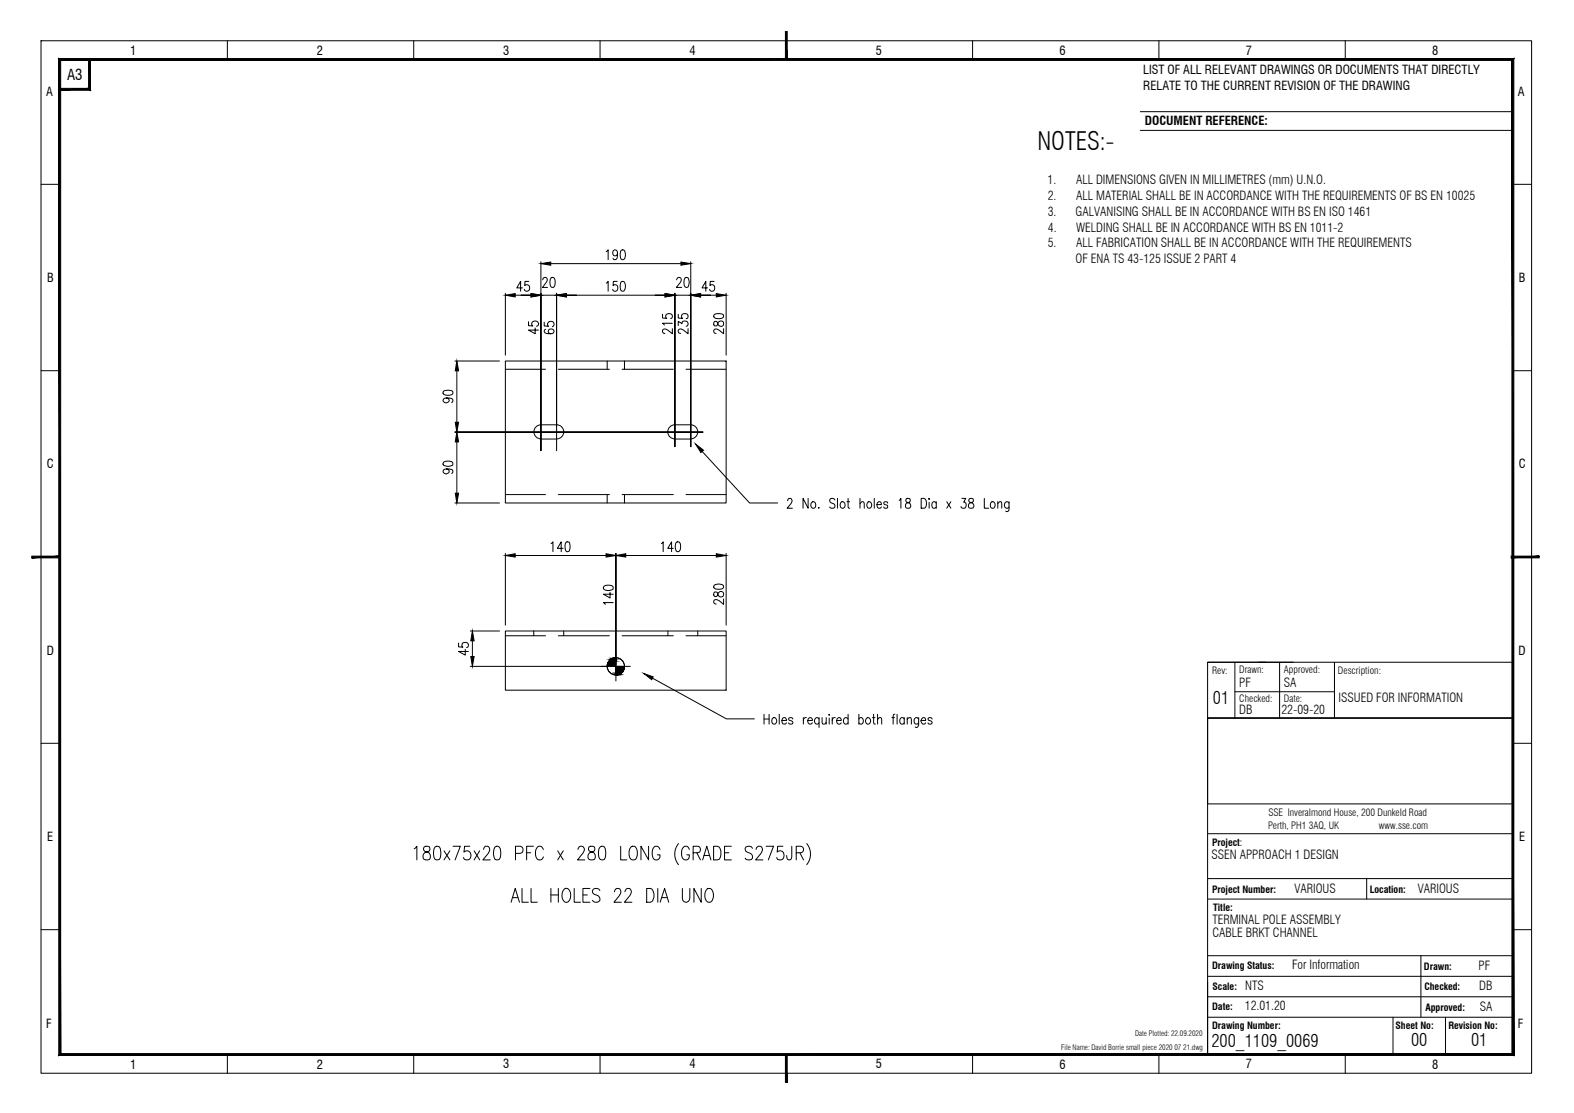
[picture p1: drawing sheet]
<svg xmlns="http://www.w3.org/2000/svg" width="420mm" height="297mm" viewBox="0 0 420 297" stroke-linecap="round" stroke-linejoin="round" font-family="sans-serif">
<!-- layer: Border -->
<g fill="none" stroke="#000" stroke-width=".27">
<path d="M304.4 29.8h99.4M304.4 34.8h99.4M322.4 176.7h81.4M345.2 176.7h-22.8v14.9h81.4h-81.4v89.8h81.4M356.2 176.7v14.9M403.8 213.5v18.1M322.4 222.5h81.4M322.4 234.5h81.4M322.4 239.9h81.4M364.8 234.5v5.4M322.4 255.1h81.4M379.3 255.1v16.4"/>
<path d="M322.4 260.6h81.4M322.4 266h81.4M322.4 271.5h81.4M371.8 271.5v9.9M385.9 271.5v9.9"/>
</g>
<!-- layer: Border Grid -->
<g fill="none" stroke="#000" stroke-width=".27">
<path d="M11 10.9h397.8v275.5h-397.8zM60.7 10.9v5M110.4 10.9v5M160.2 10.9v5M259.6 10.9v5M309.4 10.9v5M359.1 10.9v5M11 49.2h4.9M403.8 49.2h5M11 98.9h4.9M403.8 98.9h5M11 198.4h4.9"/>
<path d="M403.8 198.4h5M11 248.1h4.9M403.8 248.1h5M60.7 281.4v5M110.4 281.4v5M160.2 281.4v5M259.6 281.4v5M309.4 281.4v5M359.1 281.4v5"/>
</g>
<!-- layer: Border -->
<g fill="#000" stroke="#000" stroke-width=".27">
<path d="M15.7 15.6l.5 .5 387.9-.5zM16.2 16.1l387.9-.5-.5 .5zM404.1 15.6l-.5 .5 .5 265.6zM403.6 16.1l.5 265.6-.5-.5zM15.7 281.7h388.4l-.5-.5zM16.2 281.2h387.4l-387.9 .5zM15.7 15.6v266.1l.5-.5zM15.7 15.6l.5 .5v265.1z"/>
<path d="M15.9 23.6v.5l7.8-.5zM15.9 24.1l7.8-.5 .5 .5zM23.7 15.9v7.7l.5 .5zM23.7 15.9h.5v8.2z"/>
</g>
<!-- layer: 0 -->
<g fill="#000" stroke="#000" stroke-width=".27">
<path d="M209.7 8.4v7.5h.4zM209.7 8.4h.4v7.5z"/>
<path d="M8.5 148.9h7.4v-.5zM8.5 148.4h7.4l-7.4 .5z"/>
<path d="M403.4 148.9h7.5v-.5zM403.4 148.4h7.5l-7.5 .5z"/>
<path d="M209.7 281.4v7.5h.4zM209.7 281.4h.4v7.5z"/>
</g>
<path d="M329.6 176.7v14.9M335.9 176.7h2M341.6 176.7v14.9M403.8 176.7v14.9M322.4 191.6h81.4v22.9h-81.4zM329.6 184.6h26.6" fill="none" stroke="#000" stroke-width=".27"/>
<!-- layer: PDF30_Text -->
<g fill="none" stroke="#000" stroke-width=".27">
<path d="M110.6 226.5l.7-.7v3.7M113.2 226a.8 .8 0 0 0 .3 1.2 1.32 1.32 0 0 1 1.2 .7 1.32 1.32 0 0 1-.1 1.5 1.1 1.1 0 0 1-1.7-.5 1.1 1.1 0 0 1 .9-1.5l.5-.2a.74 .74 0 0 0 .5-.7 .74 .74 0 0 0-.6-.7zM116.1 226l.7-.2a1.71 1.71 0 0 1 .9 2.2l-.2 .9a.94 .94 0 0 1-1.4 .5 3.4 3.4 0 0 1 0-3.4zM118.5 227.1l1.6 2.4M120.1 227.1l-1.6 2.4M120.9 225.8h2l-1.4 3.7M125.4 225.8h-1.4l-.1 1.6a1.15 1.15 0 0 1 1.5 .1 1.15 1.15 0 0 1 0 1.6 1.15 1.15 0 0 1-1.5 .1l-.2-.3M126.6 227.1l1.4 2.4M128 227.1l-1.4 2.4M129.1 226.7l.5-.9 .9 .2a1.26 1.26 0 0 1-.2 1.8l-1.4 1.7h2M132.2 226l.7-.2a1.76 1.76 0 0 1 .8 2.2l-.2 .9-.2 .5h-1.1a3.4 3.4 0 0 1 0-3.4zM136.8 239.6h1.4"/>
<path d="M137.6 227.8l1.7-.2a.98 .98 0 0 0 .3-1 .98 .98 0 0 0-.7-.8h-1.3v3.7M139.3 237.1v3.7h1.7M140.6 227.6h1.1M141.8 237.1v3.7h1.6M142.4 225.8h-1.8v3.7M145.1 226.7a1 1 0 0 0-1-.9 1 1 0 0 0-1 .9 2.16 2.16 0 0 0 .7 2.8 .99 .99 0 0 0 1.3-.8M147.1 237.1v3.7M147.1 238.8h1.9M148.9 227.1l1.5 2.4M149 237.1v3.7M150.4 227.1l-1.5 2.4M150.6 237.3a1.11 1.11 0 0 1 1.2 0 1.11 1.11 0 0 1 .5 1.2l-.1 1.4a1 1 0 0 1-1 .9 1 1 0 0 1-1-.8l-.1-1.6z"/>
<path d="M153.3 237.1v3.7h1.7M154.3 226.7l.3-.7 .3-.2 .8 .2a1.15 1.15 0 0 1-.1 1.8l-1.4 1.7h1.9M155.6 238.8h1.2M157.3 226a.78 .78 0 0 0 .3 1.2 1.32 1.32 0 0 1 1.2 .8 1.32 1.32 0 0 1-.1 1.4 1.1 1.1 0 0 1-1.8-.5 1.1 1.1 0 0 1 .9-1.5l.6-.2a.76 .76 0 0 0 .4-.7 .76 .76 0 0 0-.6-.7zM157.5 237.1h-1.9v3.7h1.9M160.1 237.7a1.05 1.05 0 0 0-1.1-.6 1.05 1.05 0 0 0-.9 .9l.3 .5 1.2 .5a.96 .96 0 0 1 .5 1.2 .96 .96 0 0 1-1.2 .6l-.8-.5M160.2 226l.7-.2a1.82 1.82 0 0 1 .8 2.2l-.4 1.4-.7 .1a1.63 1.63 0 0 1-.8-2.1l.1-.9zM164 238l.2-.5 .4-.4h.6l.4 .4a1.35 1.35 0 0 1-.3 1.5l-1.4 1.8h1.9M165.7 225.8v3.7h1.6M166.8 238l.6-.9h.6l.4 .4a1.35 1.35 0 0 1-.3 1.5l-1.4 1.8h2M168.5 226a1.11 1.11 0 0 1 1.2 .1 1.11 1.11 0 0 1 .4 1.1 2 2 0 0 1-.8 2.3 1.14 1.14 0 0 1-1.4-1.4 2.41 2.41 0 0 1 .6-2.1zM172.6 237.1h1a2.28 2.28 0 0 1 .7 3.2l-.7 .5h-1z"/>
<path d="M173.1 225.8v3.7l-2-3.7v3.7M175.6 237.1v3.7M176.2 226.7a.98 .98 0 0 0-1-.9 .98 .98 0 0 0-1 .9 2.23 2.23 0 0 0 .7 2.8 1.05 1.05 0 0 0 1.3-1.4h-.7M176.7 239.6h1.3M181.1 225.1a4.5 4.5 0 0 0 0 5.7M182.1 237.1v2.6a1 1 0 0 0 1 1.1 1 1 0 0 0 1-1.1v-2.6M184 226.7a.98 .98 0 0 0-1-.9 .98 .98 0 0 0-.9 .9 2.16 2.16 0 0 0 .7 2.8h.5a1.14 1.14 0 0 0 .7-1.4h-.7M185 227.6h1.3a.89 .89 0 0 0 .7-.9 .89 .89 0 0 0-.7-.9h-1.3v3.7M186 227.6l1 1.9M187.2 237.1v3.7l-2-3.7v3.7M187.6 229.5l1.1-3.7 1.1 3.7M187.9 228.3h1.5"/>
<path d="M188.8 237.3l.2-.2a1.26 1.26 0 0 1 1.4 1.4 1.6 1.6 0 0 1-1.4 2.3 2.41 2.41 0 0 1-.2-3.5zM190.5 225.8h1a2.19 2.19 0 0 1 .7 3.2l-.3 .4-1.4 .1zM193.4 227.6h1.1M195.2 225.8h-1.8v3.7h1.8M200.9 226.4a1.03 1.03 0 0 0-1.1-.6 1.03 1.03 0 0 0-.9 .9l.3 .5 1.1 .6a.93 .93 0 0 1 .5 1.1 .93 .93 0 0 1-1.2 .6l-.4-.1-.3-.4M201.8 226.7v-.2a.92 .92 0 0 1 1.5-.5 1.26 1.26 0 0 1-.2 1.8l-1.4 1.7h2M204.5 225.8h2l-1.4 3.7M209 225.8h-1.4l-.1 1.6a1.08 1.08 0 0 1 1.3-.2 1.08 1.08 0 0 1 .5 1.3 1.01 1.01 0 0 1-.8 1 1.01 1.01 0 0 1-1.2-.6M211.4 225.8l-.2 3.4a.63 .63 0 0 1-1.1 0l-.1-.9M212.5 227.6h1.3a.88 .88 0 0 0 .7-.9 .88 .88 0 0 0-.7-.9h-1.3v3.7M213.5 227.6l1 1.9M215.4 225.1a4.5 4.5 0 0 1 0 5.7"/>
<path d="M136.4 240.8l1.1-3.7 1.2 3.7M176.2 240.8l1.2-3.7 1.1 3.7"/>
</g>
<!-- layer: PDF30_EL-Steel -->
<g fill="none" stroke="#000" stroke-width=".27">
<path d="M134.9 96.4h58.9v37.8h-58.9zM162.1 96.4v2.2M166.7 96.4v2.2M144.4 117.2h4.2M148.6 113.4h-4.2a1.88 1.88 0 0 0-1.9 1.9 1.88 1.88 0 0 0 1.9 1.8M148.6 113.4a1.88 1.88 0 0 1 1.9 1.9 1.88 1.88 0 0 1-1.9 1.8M180.1 113.4a1.88 1.88 0 0 0-1.8 1.9 1.88 1.88 0 0 0 1.8 1.8M180.2 113.4h4.2a1.88 1.88 0 0 1 1.9 1.9 1.88 1.88 0 0 1-1.9 1.8M180.2 117.2h4.2M162.1 132v2.2M166.7 132v2.2M134.9 168.4h58.9v15.8h-58.9z"/>
<path d="M142.5 168.4v1.3M150.5 168.4v1.3M178.3 168.4v1.3M186.3 168.4v1.3"/>
<circle cx="164.4" cy="177.8" r="2.31"/>
</g>
<!-- layer: PDF30_EL-Steel-Hidd -->
<path d="M134.9 98.6h10.7M149 98.6h13.7M166.1 98.6h13.6M183.1 98.6h10.7M134.9 132h10.7M149 132h13.7M166.1 132h13.6M183.1 132h10.7M134.9 169.7h10.7M149 169.7h13.7M166.1 169.7h13.6M183.1 169.7h10.7" fill="none" stroke="#000" stroke-width=".27"/>
<!-- layer: PDF30_Dimensions -->
<g fill="#000" stroke="#000" stroke-width=".27">
<path d="M134.9 78.8l2.6-.4v.8zM141.8 78.4l2.6 .4-2.6 .4zM144.4 70.4l2.6-.5v.9zM148.6 78.8l2.6-.4v.8zM177.5 78.4l2.7 .4-2.7 .4zM181.8 69.9l2.6 .5-2.6 .4zM184.4 78.8l2.6-.4v.8zM191.2 78.4l2.6 .4-2.6 .4zM121.9 96.4l.5 2.6h-.9zM121.5 112.7h.9l-.5 2.6zM121.9 115.3l.5 2.6h-.9zM121.5 131.6h.9l-.5 2.6z"/>
<path d="M185.7 118.5l2.1 1.6-.7 .7zM134.9 148.3l2.6-.5v.9zM161.8 147.8l2.6 .5-2.6 .4zM164.4 148.3l2.6-.5v.9zM191.2 147.8l2.6 .5-2.6 .4zM126.1 168.4l.5 2.6h-.9zM125.7 175.2h.9l-.5 2.6zM171.9 179.7l2.5 .9-.4 .8z"/>
</g>
<g fill="none" stroke="#000" stroke-width=".27">
<path d="M134.9 78.3v16.5M137.5 78.8h4.3h-2.7M139.5 76.8h-1.5l1-1.7v2.6M141.2 75.1h-1l-.1 1.1a.82 .82 0 0 1 1.1 .1 .82 .82 0 0 1 0 1.1 .82 .82 0 0 1-1.1 .1l-.2-.3M144.4 78.3v42v-42M144.4 78.8h4.2M144.4 69.9v50.4M144.9 74.7l.4-.7 .6 .2 .2 .3-.1 .6-1.2 1.6h1.4M147 70.4h34.8M147.1 74.2l.5-.2a1.54 1.54 0 0 1 .5 2.2l-.2 .4-.5 .1a1.63 1.63 0 0 1-.5-2.2zM153.9 78.8h-2.7h26.3h-2.6M161.8 75.6l.5-.5v2.6"/>
<path d="M161.8 67.2l.5-.5v2.6M164.7 75.1h-1l-.1 1.1a.81 .81 0 0 1 1.3 .7 .81 .81 0 0 1-1.3 .6v-.3M164.8 67.6l-.3 .6a.63 .63 0 0 1-.9-.3v-.5l.2-.6a.62 .62 0 0 1 .9 .2 3 3 0 0 1-.2 2.2l-.5 .1-.4-.4M165.8 75.2l.6-.1a1.72 1.72 0 0 1 0 2.6h-.3a1.27 1.27 0 0 1-.5-1.5zM165.8 66.8l.6-.1a1.72 1.72 0 0 1 0 2.6h-.3a1.2 1.2 0 0 1-.5-1.5zM180.2 78.3v40.9v-40.9M180.2 78.8h4.2M180.6 74.7l.2-.4a.62 .62 0 0 1 .9-.1 .62 .62 0 0 1 .1 .9l-1.3 1.6h1.5M182.9 74.2l.5-.2a1.6 1.6 0 0 1 .4 2.2l-.1 .4-.5 .1a1.63 1.63 0 0 1-.5-2.2zM184.4 78.3v40.9v-40.9M184.4 69.9v49.3M188.9 76.8h-1.5l1-1.7v2.6"/>
<path d="M189.6 78.8h-2.6h4.2M190.6 75.1h-1l-.1 1.1a.81 .81 0 0 1 1.3 .7 .81 .81 0 0 1-1.3 .6l-.1-.3M193.8 78.3v16.5M121.4 96.4h11.9M121.9 99v13.7M141.1 85.9v1l1.1 .1a.87 .87 0 0 1 .5-1.4 .87 .87 0 0 1 1 1l-.1 .3-.4 .2M142.9 87.5v1.6l-1.8-1h2.6M145.3 86v1l1.1 .1a.8 .8 0 0 1 .1-1.1 .8 .8 0 0 1 1.1 0 .8 .8 0 0 1 0 1.1l-.2 .1M145.7 87.9l-.4 .6a1.97 1.97 0 0 0 2.5 .3 .57 .57 0 0 0-.2-.9 .7 .7 0 0 0-1.2 .2 .7 .7 0 0 0 .6 1M176.9 83.9v1l1.1 .1a.75 .75 0 0 1-.2-1 .75 .75 0 0 1 .9-.3 .7 .7 0 0 1 .8 .5 .7 .7 0 0 1-.5 .8M179.5 87.7v1.4l-1.7-1.2h-.7l-.2 .7 .2 .3 .4 .1M179.5 86.3h-2.6l.5 .4"/>
<path d="M181 86.9v-1.1l1.1 .6a.78 .78 0 0 1 1.2-.7 .78 .78 0 0 1-.1 1.4M181 83.9v1l1.2 .1a.71 .71 0 0 1 .1-1.2 .84 .84 0 0 1 1.1 0 .84 .84 0 0 1 .1 1.2h-.3M183.7 87.7v1.4l-1.3-1-.8-.3-.4 .2-.2 .6 .7 .4M190.7 85.9a.68 .68 0 0 0-.2 .7 .68 .68 0 0 0 .7 .4l.2-.1a1.09 1.09 0 0 1 .5-1 1.09 1.09 0 0 1 1.1 0 .84 .84 0 0 1-.5 1.2 .84 .84 0 0 1-1-1 .54 .54 0 0 0-.8-.2zM190.7 83.9l.9-.2a1.12 1.12 0 0 1 1.6 .8 1.81 1.81 0 0 1-2.7 0zM193.2 87.7v1.4l-1.7-1.2h-.8l-.2 .7 .2 .3 .5 .1M118.4 104.4l1-.3a1.3 1.3 0 0 1 1.5 .6v.2a1.57 1.57 0 0 1-2.1 .5l-.5-.5zM119.2 106.2a.64 .64 0 0 1 .6 .3 .64 .64 0 0 1 0 .7 .78 .78 0 0 1-1 .3 .78 .78 0 0 1-.4-1 2.31 2.31 0 0 1 2.4 0 .59 .59 0 0 1-.2 .9M121.4 115.3h66.2h-66.2M121.9 117.9v13.7M148.6 113.7v-35.4v42M118.4 123.4l1-.3a1.1 1.1 0 0 1 1.5 .8 1.57 1.57 0 0 1-2.1 .4l-.4-.1z"/>
<path d="M119.2 125.1a.66 .66 0 0 1 .6 .3 .66 .66 0 0 1 0 .8 .79 .79 0 0 1-1 .2 .79 .79 0 0 1-.4-1 2.31 2.31 0 0 1 2.4 0v.8l-.2 .1M121.4 134.2h11.9M187.4 120.5l12.7 13.7h7.5M210.3 133.6l.3-.6h.5l.2 .3a.86 .86 0 0 1-.2 1.1l-1 1.2h1.4M215.7 133v2.6l-1.3-2.6v2.6M216.5 134.3l.3-.3a.84 .84 0 0 1 1 .6 .84 .84 0 0 1-.6 1h-.3a.91 .91 0 0 1-.4-1.3zM218.4 135.6h.3zM222.9 133.4a.7 .7 0 0 0-.9-.4 .7 .7 0 0 0-.4 .9l1.2 .8 .1 .6a.86 .86 0 0 1-1.4 0M223.5 133v2.6M224.6 134a.84 .84 0 0 1 1.1 .6 .84 .84 0 0 1-.6 1h-.3a1.02 1.02 0 0 1-.2-1.6zM226 133.9h.8M226.4 133v2.2l.1 .4h.4"/>
<path d="M229.6 134.4l.5-.5 .5 .1 .1 1.6M229.6 133v2.6M231.7 134a.55 .55 0 0 1 .9 .3 .81 .81 0 0 1 0 1 .81 .81 0 0 1-.9 .3 1.12 1.12 0 0 1 0-1.6zM233.4 133v2.6M234.1 134.7h1.2l-.2-.7a.85 .85 0 0 0-1.1 .6 .85 .85 0 0 0 .6 1h.5l.2-.3M237 134.3a.55 .55 0 0 0-.6-.4 .55 .55 0 0 0-.5 .4l.3 .4 .7 .2 .1 .4a.57 .57 0 0 1-.6 .4 .57 .57 0 0 1-.5-.4M240 133.6l.5-.6v2.6M241.9 133.1a.79 .79 0 0 0 .1 .9 .79 .79 0 0 0 .8 .3 .75 .75 0 0 1 .2 1.2 .75 .75 0 0 1-1.2-.2 .75 .75 0 0 1 .5-1.1l.6-.3a.59 .59 0 0 0-.3-.9zM245.9 133h.7a1.69 1.69 0 0 1 .3 2.6h-1zM248 133v.3zM248 134v1.6M249.9 134.3l-.2-.3a.84 .84 0 0 0-1 .6 .84 .84 0 0 0 .5 1h.3l.4-.3"/>
<path d="M249.9 133.9v1.7M252.7 133.9l1.1 1.7M253.8 133.9l-1.1 1.7M256.7 133h1.1l-.6 1a.77 .77 0 0 1 .7 1.2 .77 .77 0 0 1-1.4 0M258.7 133.1a.55 .55 0 0 0 .2 .9 .95 .95 0 0 1 .9 .5 .95 .95 0 0 1-.1 1.1 .78 .78 0 0 1-1.2-.3 .78 .78 0 0 1 .7-1.1l.3-.2a.62 .62 0 0 0 .2-.9zM262.7 133v2.6h1.2M264.6 134a.85 .85 0 0 1 1.1 .6 .85 .85 0 0 1-.5 1h-.4a1.09 1.09 0 0 1-.2-1.6zM266.3 134.4l.6-.5 .4 .1 .1 1.6M266.3 133.9v1.7M269.4 133.9v2a.6 .6 0 0 1-.8 .6l-.1-.1M269.4 134.3l-.3-.3a.84 .84 0 0 0-1 .6 .84 .84 0 0 0 .5 1h.5l.3-.3M134.9 147.7v19.1"/>
<path d="M137.5 148.3h24.3M147.1 145.1l.5-.5v2.6M150.3 146.3h-1.5l1-1.7v2.6M151.1 144.7l.5-.1a1.2 1.2 0 0 1 .6 1.5l-.3 1-.5 .1a2.11 2.11 0 0 1-.3-2.5zM161.2 156.5a2.27 2.27 0 0 1 2.4 0l.1 .5a1.54 1.54 0 0 1-2.1 .5l-.5-.5zM162.8 158.1v1.5l-1.7-1h2.6M164.4 147.7v28.6v-28.6M167 148.3h24.2M176.6 145.1l.4-.5v2.6M179.7 146.3h-1.4l1-1.7v2.6M180.5 144.7l.5-.1a1.12 1.12 0 0 1 .7 1.5l-.4 1-.4 .1a1.63 1.63 0 0 1-.5-2.1zM190.7 158.1a.68 .68 0 0 0-.2 .7 .68 .68 0 0 0 .7 .4l.2-.1a1.08 1.08 0 0 1 .5-1 1.08 1.08 0 0 1 1.1 0 .79 .79 0 0 1-.3 1.2 .79 .79 0 0 1-1.1-.6l-.1-.4a.56 .56 0 0 0-.8-.2z"/>
<path d="M190.7 156.2a2.45 2.45 0 0 1 2.3 0l.2 .5a1.72 1.72 0 0 1-2.7 0zM193.2 159.9v1.4l-1.3-1-.9-.3-.3 .2-.2 .6 .7 .4M193.8 147.7v19.1M122.4 171.6v1l1.2 .1a.71 .71 0 0 1 0-1.2 .84 .84 0 0 1 1.2 .1 .84 .84 0 0 1 0 1.1l-.3 .1M124.2 173.3v1.5l-1.8-.9h2.6M125.5 168.4h7.8M125.5 177.8h37.3M126.1 171v4.2M163.7 160.8h-2.6l.5 .5M174.1 181l19.8 10.9h7.5M203.9 190.6v2.7M203.9 191.9h1.4"/>
<path d="M205.3 190.6v2.7M206.3 191.6a.84 .84 0 0 1 1.1 .6 .84 .84 0 0 1-.6 1.1 .88 .88 0 0 1-.8-.7 .88 .88 0 0 1 .3-1zM208 190.6v2.7M208.7 192.3h1.3l-.3-.7a.55 .55 0 0 0-.9 .3l-.1 .4a.69 .69 0 0 0 .3 .9 .69 .69 0 0 0 1-.3M211.7 191.9a.61 .61 0 0 0-.6-.4 .61 .61 0 0 0-.6 .4l.1 .3 .9 .4 .2 .3a.64 .64 0 0 1-.6 .4 .64 .64 0 0 1-.6-.4M214.4 191.5v1.8M215.3 191.5a.71 .71 0 0 0-.9 .8M215.6 192.3h1.3l-.1-.5a.49 .49 0 0 0-.8-.2 .79 .79 0 0 0-.4 1.2 .79 .79 0 0 0 1.3 .1M218.6 191.9l-.2-.3a.8 .8 0 0 0-1 .8 .8 .8 0 0 0 1 .8l.2-.3M218.6 191.5v2.6M219.4 191.5l.2 1.7 .4 .1 .5-.5M220.5 191.5v1.8"/>
<path d="M221.3 190.6v.3zM221.3 191.6v1.7M222.2 191.5v1.8M223 191.5a.71 .71 0 0 0-.8 .8M223.3 192.3h1.3l-.2-.7a.84 .84 0 0 0-1.1 .6 .84 .84 0 0 0 .5 1.1l.6-.1 .2-.3M226.4 191.9l-.3-.3a.84 .84 0 0 0-1 .6 .84 .84 0 0 0 .6 1.1l.7-.4M226.4 190.6v2.7M229.3 191.9a.58 .58 0 0 1 .5-.4 .58 .58 0 0 1 .6 .4v.4a.67 .67 0 0 1-.2 .9 .67 .67 0 0 1-.9-.3M229.3 190.6v2.7M232.9 191.5h.7M233.2 190.6v2.2l.1 .4 .4 .1M234.3 192l.5-.5 .5 .1 .1 1.7"/>
<path d="M234.3 190.6v2.7M238.1 191.5h.7M238.9 190.6l-.4 .2-.1 .4v2.1M239.5 190.6v2.7M241.4 191.9l-.2-.3a.85 .85 0 0 0-1.1 .6 .85 .85 0 0 0 .6 1.1l.5-.1 .2-.3M241.4 191.5v1.8M242.2 192l.5-.5 .5 .1 .1 1.7M242.2 191.5v1.8M245.2 191.5v2l-.4 .6-.5-.1M245.2 191.9l-.2-.3a.84 .84 0 0 0-1.1 .6 .84 .84 0 0 0 .6 1.1l.7-.4M245.9 192.3h1.2v-.3a.54 .54 0 0 0-.5-.5 .54 .54 0 0 0-.6 .4 .81 .81 0 0 0 0 1 .81 .81 0 0 0 .9 .3l.2-.3M248.8 191.9a.58 .58 0 0 0-.5-.4 .58 .58 0 0 0-.6 .4l.1 .3 .9 .4 .1 .3a.61 .61 0 0 1-.5 .4 .61 .61 0 0 1-.6-.4"/>
<circle cx="231.7" cy="192.3" r=".81"/>
</g>
<!-- layer: PDF30_EL-Holes -->
<g fill="none" stroke="#000" stroke-width=".27">
<path d="M160.5 177.8h7.8M164.4 174v7.7"/>
<circle cx="164.4" cy="177.8" r="2.31"/>
</g>
<g fill="#000" stroke="#000" stroke-width=".27">
<path d="M164 175.6h.4zM164.4 180h.8z"/>
<path d="M164 175.6l.4 .1zM163.6 175.7h.8zM163.6 175.7l.8 .2v-.2zM163.2 175.9l.4-.2 .8 .2zM163.2 175.9l1.2 .2v-.2zM162.9 176.1l.3-.2 1.2 .2zM162.9 176.1l1.5 .3v-.3zM162.9 176.1l1.5 .3h-1.8zM162.6 176.4l1.8 .3v-.3zM162.6 176.4l1.8 .3h-2zM162.4 176.7l2 .3v-.3zM162.4 176.7l2 .3h-2.2zM162.2 177l2.2 .5v-.5zM162.2 177l2.2 .5h-2.3zM162.1 177.5l2.3 .3v-.3zM162.1 177.5l2.3 .3h-2.3z"/>
<path d="M164.4 177.8l2.3 .5v-.5zM164.4 177.8l2.3 .5h-2.3zM164.4 178.3l2.2 .3 .1-.3zM164.4 178.3l2.2 .3h-2.2zM164.4 178.6l2 .4 .2-.4zM164.4 178.6l2 .4h-2zM164.4 179l1.8 .4 .2-.4zM164.4 179l1.8 .4h-1.8zM164.4 179.4l1.4 .2 .4-.2zM164.4 179.4l1.4 .2h-1.4zM164.4 179.6l1.2 .3 .2-.3zM164.4 179.6l1.2 .3h-1.2zM164.4 179.9l.8 .1 .4-.1zM164.4 179.9l.8 .1h-.8z"/>
<path d="M164.4 180l.4 .1zM164.4 180.1h.4z"/>
</g>
<text font-size="6.7" x="276.9" y="40">NOTES:-</text>
<g font-size="4.7">
<text x="323.8" y="187.9">01</text>
<text x="323.4" y="279.4">200_1109_0069</text>
<text x="376.7" y="279.2">00</text>
<text x="392.7" y="279.2">01</text>
</g>
<text font-size="4" x="17.9" y="21.3">A3</text>
<g font-size="3.3">
<text x="34.7" y="14.6">1</text>
<text x="84.6" y="14.6">2</text>
<text x="134.3" y="14.6">3</text>
<text x="184.1" y="14.6">4</text>
<text x="233.8" y="14.6">5</text>
<text x="282.9" y="14.6">6</text>
<text x="332.6" y="14.6">7</text>
<text x="382.3" y="14.6">8</text>
<text x="305.2" y="19.8">LIST OF ALL RELEVANT DRAWINGS OR DOCUMENTS THAT DIRECTLY</text>
<text x="305.2" y="24">RELATE TO THE CURRENT REVISION OF THE DRAWING</text>
<text x="12.3" y="25.6">A</text>
<text x="405.2" y="25.6">A</text>
<text x="305.6" y="33.5">DOCUMENT REFERENCE:</text>
<text x="279.6" y="49.2">1.</text>
<text x="279.7" y="53.4">2.</text>
<text x="287.3" y="49.2">ALL DIMENSIONS GIVEN IN MILLIMETRES (mm) U.N.O.</text>
<text x="287.3" y="53.4">ALL MATERIAL SHALL BE IN ACCORDANCE WITH THE REQUIREMENTS OF BS EN 10025</text>
<text x="279.7" y="57.6">3.</text>
<text x="287.1" y="57.6">GALVANISING SHALL BE IN ACCORDANCE WITH BS EN ISO 1461</text>
<text x="279.7" y="66">5.</text>
<text x="279.7" y="61.8">4.</text>
<text x="287.3" y="61.8">WELDING SHALL BE IN ACCORDANCE WITH BS EN 1011-2</text>
<text x="287.3" y="66">ALL FABRICATION SHALL BE IN ACCORDANCE WITH THE REQUIREMENTS</text>
<text x="287.1" y="70.2">OF ENA TS 43-125 ISSUE 2 PART 4</text>
<text x="12.6" y="75.3">B</text>
<text x="405.4" y="75.3">B</text>
<text x="12.5" y="125">C</text>
<text x="405.4" y="125">C</text>
<text x="12.5" y="174.8">D</text>
<text x="405.4" y="174.8">D</text>
<text x="330.8" y="183.5">PF</text>
<text x="342.7" y="183.4">SA</text>
<text x="330.8" y="190.6">DB</text>
<text x="342" y="190.6">22-09-20</text>
<text x="357.3" y="187.4">ISSUED FOR INFORMATION</text>
<text x="12.6" y="224.5">E</text>
<text x="405.5" y="224.5">E</text>
<text x="323.4" y="229.2">SSEN APPROACH 1 DESIGN</text>
<text x="345.6" y="238.3">VARIOUS</text>
<text x="378.4" y="238.3">VARIOUS</text>
<text x="323.6" y="246.7">TERMINAL POLE ASSEMBLY</text>
<text x="323.6" y="250">CABLE BRKT CHANNEL</text>
<text x="344.9" y="258.7">For Information</text>
<text x="394.7" y="258.8">PF</text>
<text x="332.3" y="269.7">12.01.20</text>
<text x="332.4" y="264.2">NTS</text>
<text x="394.8" y="264.3">DB</text>
<text x="395" y="269.7">SA</text>
<text x="12.3" y="274.2">F</text>
<text x="405.2" y="274.2">F</text>
<text x="34.7" y="285.2">1</text>
<text x="84.6" y="285.2">2</text>
<text x="134.3" y="285.2">3</text>
<text x="184.1" y="285.2">4</text>
<text x="233.8" y="285.2">5</text>
<text x="282.9" y="285.2">6</text>
<text x="332.6" y="285.2">7</text>
<text x="382.3" y="285.2">8</text>
</g>
<g font-size="2.7">
<text x="323.6" y="180">Rev:</text>
<text x="330.8" y="179.6">Drawn:</text>
<text x="342.7" y="179.6">Approved:</text>
<text x="357.2" y="180">Description:</text>
<text x="330.8" y="187.5">Checked:</text>
<text x="342.7" y="187.5">Date:</text>
<text x="338.5" y="221.1">Perth, PH1 3AQ, UK</text>
<text x="338.6" y="217.8">SSE Inveralmond House, 200 Dunkeld Road</text>
<text x="368.1" y="221.1">www.sse.com</text>
</g>
<g font-size="2.6">
<text x="323.5" y="225.8">Project:</text>
<text x="323.5" y="238.3">Project Number:</text>
<text x="365.6" y="238.3">Location:</text>
<text x="323.8" y="243.1">Title:</text>
<text x="323.5" y="258.7">Drawing Status:</text>
<text x="380.1" y="258.8">Drawn:</text>
<text x="323.5" y="269.6">Date:</text>
<text x="323.7" y="264.2">Scale:</text>
<text x="380.2" y="264.3">Checked:</text>
<text x="380.5" y="269.7">Approved:</text>
<text x="323.5" y="274.5">Drawing Number:</text>
<text x="372.5" y="274.5">Sheet No:</text>
<text x="386.6" y="274.5">Revision No:</text>
</g>
<g font-size="2">
<text x="283.2" y="280.1">File Name: David Borrie small piece 2020 07 21.dwg</text>
<text x="303" y="276.6">Date Plotted: 22.09.2020</text>
</g>
</svg>
